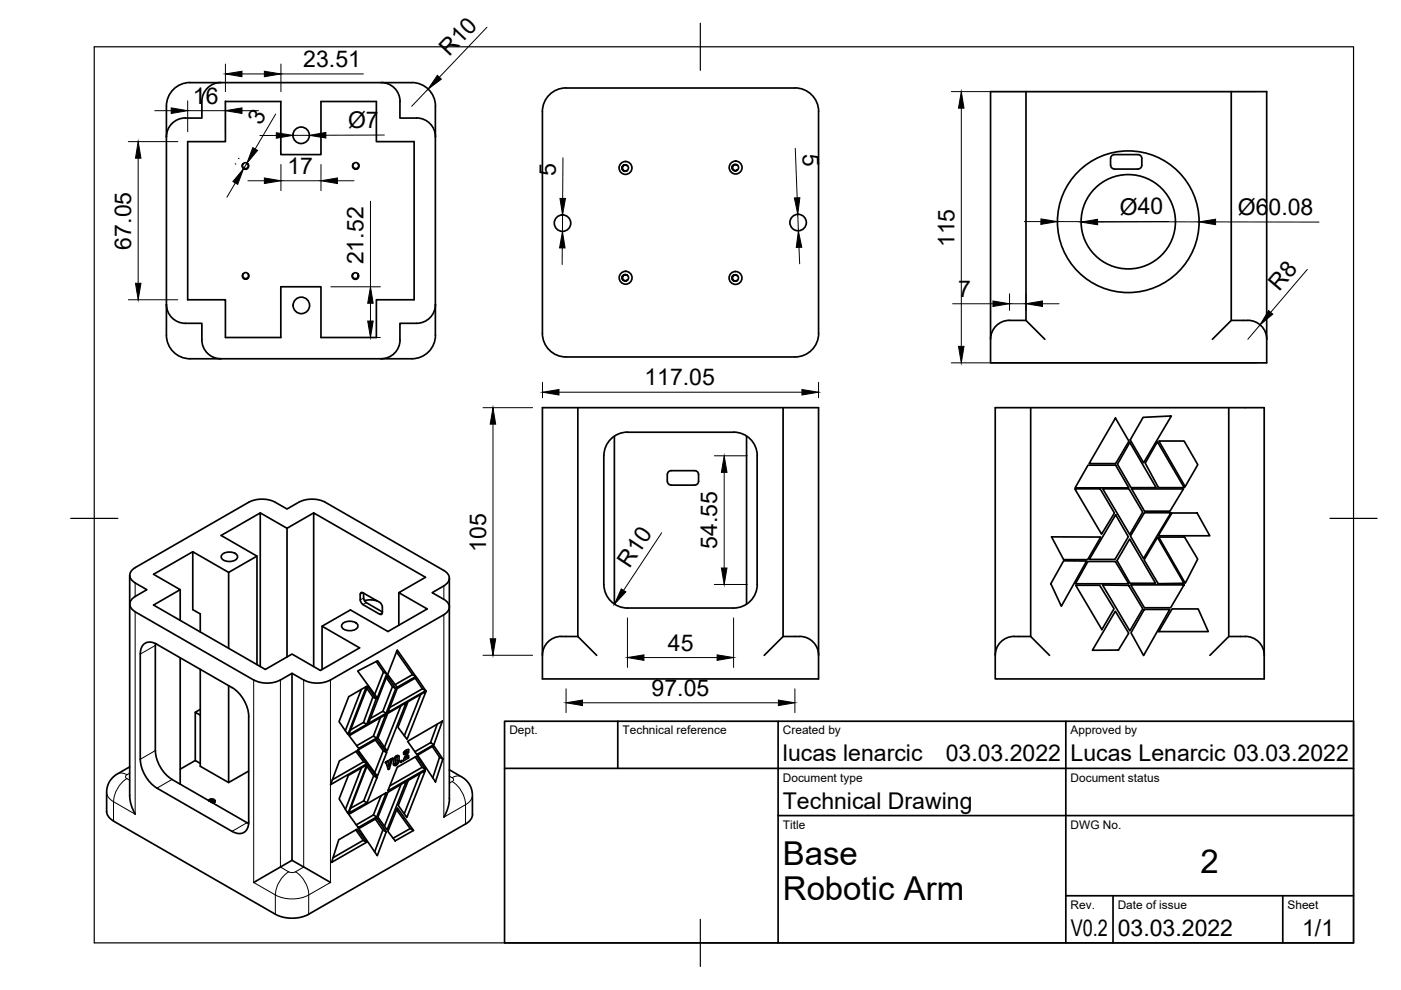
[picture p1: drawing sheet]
<svg xmlns="http://www.w3.org/2000/svg" width="297mm" height="210mm" viewBox="0 0 297 210" stroke-linecap="round" stroke-linejoin="round" font-family="sans-serif">
<!-- layer: Sichtbar -->
<g fill="none" stroke="#000" stroke-width=".36">
<path d="M40.3 17.5h47M40.3 17.5a5 5 0 0 0-5 5v48.6a5 5 0 0 0 5 5h47a5 5 0 0 0 5-5M46.8 17.5a4 4 0 0 0-4 4v3.5h-3.5a4 4 0 0 0-4 4M80.8 17.5a4 4 0 0 1 4 4v3.5h3.5a4 4 0 0 1 4 4M87.3 17.5a5 5 0 0 1 5 5M210 19.4h58.6v57.5h-58.6zM217.5 19.4v48.5l4 4M261 19.4v48.5M47.8 21.5h11.7v11.3h8.6v-11.3h11.7v8.5h8v33.6h-8v8h-11.7v-10.8h-8.6v10.8h-11.7v-8h-8v-33.6h8zM51.6 34.7l.4-.2 .5 .2M52.5 34.7l.2 .7-.5 .5M52.5 34.7l.1 .6-.4 .4h-.4l-.3-.2-.1-.5 .1-.3-.1 .3v.4l.2 .4 .6 .1"/>
<path d="M75 34.7l.4-.2 .5 .2M75.2 35.8h.5l.3-.2 .1-.5-.2-.4 .1 .7-.5 .3-.5-.2-.2-.3 .2-.5-.1 .1-.1 .6 .4 .4M92.3 22.5v48.6M132 35.2l.5-.3 .5 .2h-.7l-.3 .3v.4l.4 .4 .6-.1-.4 .2-.5-.2-.3-.5zM133 35.1l.2 .5-.2 .5M155.2 35.3v.5l.3 .3 .4 .1 .5-.2-.6 .1-.5-.5 .3-.6 .5-.1 .3 .2-.2-.2h-.6l-.4 .4M156.4 35l.2 .5-.2 .5M173.5 23.7v47M173.6 23.6a5 5 0 0 0-5-5l-48.6 .1a5 5 0 0 0-5 4.9v47.1M235.5 33.6v1.4M235.5 35a.79 .79 0 0 0 .8 .8M236.3 32.8h5a.79 .79 0 0 1 .8 .8"/>
<path d="M236.3 32.8a.79 .79 0 0 0-.8 .8M242.1 33.6v1.4a.79 .79 0 0 1-.8 .8h-5M51.6 58.1l-.1 .6 .5 .4 .6-.2 .1-.4-.1-.4 .2 .5-.2 .4-.5 .2-.5-.2-.2-.4zM51.6 58l.5-.2 .5 .2M74.9 58l.5-.2 .4 .2M75.6 59.2h-.5l-.3-.3-.1-.4 .2-.5-.2 .6 .5 .5 .4-.1 .3-.2v-.7l.1 .7-.5 .4M132 58.5l.5-.3 .5 .2-.5-.1-.4 .2-.1 .3 .3 .6h.7l-.3 .2-.6-.1-.2-.6zM133 58.4l.3 .5-.3 .5M155.4 58.5l.3-.2 .7 .2-.7-.2-.4 .5 .3 .7 .3 .1 .4-.1-.6 .1-.4-.3-.1-.4zM156.4 58.5l.2 .4-.2 .5M35.3 64.5a4 4 0 0 0 4 4.1h3.5v3.5M42.8 72.1a4 4 0 0 0 4 4"/>
<path d="M84.8 72.1a4 4 0 0 1-4 4M92.3 64.5a4 4 0 0 1-4 4.1h-3.5v3.5M115 70.7a5 5 0 0 0 5 5h48.6a5 5 0 0 0 5-5M214 67.9h3.5M214 67.9a4 4 0 0 0-4 4M264.6 67.9h-3.6l-4 4M264.6 67.9a4 4 0 0 1 4 4M115 86.4h58.5v57.5h-58.5zM122.5 86.4v48.6M128 96.6v27.3M130.3 92.5v35.6M142.3 99.8h5a.79 .79 0 0 1 .8 .8v1.5a.79 .79 0 0 1-.8 .7"/>
<path d="M142.3 99.8a.79 .79 0 0 0-.8 .8M155.5 91.6h-22.5a5 5 0 0 0-5 5M155.5 91.6a5 5 0 0 1 5 5v27.3a5 5 0 0 1-5 5M158.3 92.5v35.6M166 86.4v48.6l-4 4M211 86.4h57v57.5h-57zM218.5 86.4v48.6M230.7 98.6h5.8l2.8 4.8h-11.4zM236.5 88.6l2.9 4.9-2.9 4.8h-5.6zM239.5 93.8l5.6 9.6h-5.3l-2.9-5zM242.4 88.5l5.9-.3-5.8 9.9-2.9-4.8zM245.4 93.7l5.7 9.7h-5.5l-2.8-5.2z"/>
<path d="M245.7 93.5h5.4l2.9 5-2.7 4.7zM260.5 86.4v48.6M40.9 117l-8.3 4.8 5.6 3.2-5.6 3.3 23.7 13.6 5.6-3.2 6 3.4 8.3-4.7-7.9-4.6M47.1 117.6a2.28 2.28 0 0 1 3.3 .3 1.51 1.51 0 0 1-2 1.1 1.33 1.33 0 0 1-1.5-1.1zM52.7 106.5l-24 13.8a1.73 1.73 0 0 0-1.2 1.7 1.73 1.73 0 0 0 1.2 1.6l2.4 1.4-2.4 1.5a1.72 1.72 0 0 0-1.2 1.6 1.72 1.72 0 0 0 1.2 1.6l25.1 14.5a6.4 6.4 0 0 0 5.7 0l2.4-1.4a8.9 8.9 0 0 0 5.3 2 5.8 5.8 0 0 0 2.9-.6l24-13.9a1.73 1.73 0 0 0 1.2-1.6 1.73 1.73 0 0 0-1.2-1.6l-2.5-1.4 2.5-1.5M52.7 106.5a6.2 6.2 0 0 1 5.7 0l2.5 1.4 2.4-1.4M54.5 117.9l-6 3.5v16M55.2 108.7l5.7 3.3 5.6-3.3M60.9 112v27.3M63.3 106.5a6.2 6.2 0 0 1 5.7 0l25.1 14.5a1.72 1.72 0 0 1 1.2 1.6 1.72 1.72 0 0 1-1.2 1.6M141.5 100.6v1.5M141.5 102a.79 .79 0 0 0 .8 .8"/>
<path d="M142.3 102.9h5M222.9 113.8l10.5 .1-2.8 4.8h-5.1zM225.5 118.9h4.9l-5.4 9.6-2.2-4.7zM227.9 103.6h5.4l3 5.2-2.7 4.5zM230.7 119.1h5.8l2.8 4.7h-11.3zM233.8 103.6h5.6l2.9 5-2.8 4.7zM236.5 109.1l2.7 4.7-2.8 4.8h-5.5zM239.5 114.3l5.5 9.4h-5.4l-2.8-4.8zM239.9 103.7h11l-2.8 4.7h-5.4zM242.6 108.7h5.7l-5.9 9.7-2.7-4.7zM245.4 113.9l5.6 9.8-5.4 .1-3-5.1zM245.7 113.9h5.4l2.8 4.6-2.6 5.2z"/>
<path d="M248.5 108.8h5.3l2.7 4.8h-10.9zM27.5 122v46.7l.4 2.2 .8 1.7M32.9 136.9v22.2M33 136.4l-.1 .4M33.3 136.6l15.9 9.2a7.8 7.8 0 0 1 3.5 6.1v22.3a2.15 2.15 0 0 1-1 2.3 2.15 2.15 0 0 1-2.5-.2M33.3 136.6a2.16 2.16 0 0 0-2.5-.2 2.16 2.16 0 0 0-1.1 2.3v22.3a7.9 7.9 0 0 0 3.6 6.1l15.9 9.2M38.2 125v6.5M38.2 139.5v26.8M48.5 121.4l-7.6-4.4v12.3l1.6 .9v3.8M72.6 132.3a2.28 2.28 0 0 1 3.3 .3 1.51 1.51 0 0 1-2 1.1 1.33 1.33 0 0 1-1.5-1.1zM76.6 125.6l.3 .1 3.8 2.2a2.14 2.14 0 0 1 .4 2l-.2 .4-.4-.1-3.8-2.2a2.12 2.12 0 0 1-.3-2zM77.1 125.8v1"/>
<path d="M77.1 126.8l.2 .5 .4 .5M77.3 127.4l1.3-.2 1.4 .2M77.7 127.8l3.4 1.9M84.1 138.2l3.4 4.8M84.2 137.8l4 5.6-4 2.3-2-2.7zM84.6 125.7v6.9M95.3 122.6v46.7M115 138.9a4.2 4.2 0 0 1 5-3.9h2.5l4 4M128 123.9a5 5 0 0 0 5 5h22.5M166 135h2.8a4.1 4.1 0 0 1 4.8 3.9M215 135h3.5l4 4M215 134.9a4 4 0 0 0-4 4"/>
<path d="M228.1 124.1h5.1l3 5-2.6 4.4zM233.8 124l5.5 .1 3 5-2.8 4.7zM236.5 129.6l2.8 4.7-2.2 3.5-5.5 .1zM239.7 124h11.3l-2.8 4.9h-5.6zM242.6 129.2h5.4l-5.5 9.8-2.7-4.8zM248.5 129.1h5.5l2.2 4.8h-10.5zM264 135h-3.5l-4 4M264 134.9a4 4 0 0 1 4.1 4M32.9 159.1a7.9 7.9 0 0 0 3.6 6.2l16.2 9.3M42.5 141.9v20.6l6 3.4 4.2-2.4M42.5 151.6l-1.1-.6v10.2M42.5 150.4l-1.1 .6"/>
<path d="M48.5 145.4v20.5M54.5 140.9v-23l-7.6-4.4 8.3-4.8v32.6M61.9 142.8v39.6l8.2 4.7M66.5 141.3v-32.6l23.7 13.7-5.6 3.3 6 3.4-8.3 4.8-8-4.6-6 3.5v9.1M73.9 147.7l3.8-2.2-3.9 10.2-1.9-2.7zM74 156l7.8-4.5-1.9 5-3.8 2.2zM75.5 159.3l1.6 2.2M75.8 142.3l4.3-2.2 1.9 2.8-2 5.1zM75.9 159l4-2.3 2.1 2.9-2 5zM76.6 146.2l-3.4 8.7M77.8 153.6l-.7-.4-2.8 1.6M77.8 145.9l1.3 1.9"/>
<path d="M77.9 145.5l1.9 2.7-2 5.4-3.9 2.2zM79.2 156.1l-3.6 2M79.6 156.9l1.7 2.3M79.8 148.2l-.7-.4-2 5.4M79.8 140.2l1.5 2.3M80.7 152.2l-1.5 3.9 .7 .4M81.9 151.2l-.7-.4-2.7 1.6M81.9 143.7l1.3 1.9M82 159.6l-.7-.4-1.9 4.6M82 142.9l-.7-.4-1.9 4.7M82.1 143.3l1.8 2.7-2 5.2-3.8 2.2zM82.2 151.3l3.9-2.3-4 10.2-2-2.7z"/>
<path d="M83.9 146l-.7-.4-2 5.2M84.2 146l4.1-2.4 2 2.8-8.1 4.7zM85 149.7l-3.5 8.7M85.7 159.4l.2 .1v.3M85.9 159.2l.2 .2v.4M86 159.1l.6 .4-.6 1.2M86.2 159.8l-.7 1.5 1.1-.6-.3-.2M86.2 159.3l-.3 .2M86.4 157.2l7.4-4.3-1.8 5-3.6 2.1zM86.5 148.8l3.8-2.2-4 10.2-1.9-2.6zM86.6 158.9v.6M86.7 158.9a1.05 1.05 0 0 0-1.1 1l.3-.1-.3-.2"/>
<path d="M88 143.8l1.6 2.2M88.2 143.4l-.7-.4-3.7 2.2M89.2 147.2l-3.5 8.8M90.3 146.4l-.7-.4-7 4M91.3 157.5l-3.3 1.9M91.7 158.3l1.5 2.2M92.7 153.5l-1.4 4 .7 .4M22.6 172a2.47 2.47 0 0 0 1.5 2.1l34.3 19.7a7.8 7.8 0 0 0 7 0l33.3-19.1a2.6 2.6 0 0 0 1.5-2M27.5 162.6l-3.3 2a4.4 4.4 0 0 0-1.6 3.4v4M42.5 161.9l-1.1-.7-3.2 1.9M44.3 169.6l.8-.2 .4 .2v.2M44.4 169.8l.5-.2 .7 .3"/>
<path d="M44.4 169.8l.6-.2 .6 .4M44.4 169.8h-.1M44.5 169.9l.5-.1 .5 .2M44.5 169.9h.6l.4 .1M44.7 170l.7 .1M44.7 169.9h.4M44.7 169.7h.4M45.1 170.1h-.3l.6 .1M45.4 169.5h-.8l-.4 .2M45.5 170h.1M45.6 169.8v.2l-.5 .2M71.8 178l3.9-2.2 2 2.8-7.4 4.3z"/>
<path d="M72 161.3l3.7-2.1 2.1 2.7-7.7 4.5zM73.9 164.4l3.8-2.2-3.9 10.3-1.9-3.1zM73.9 172.7l8-4.6-2 5.1-4 2.3zM75.4 176l1.6 2.2M76.1 175.7l3.8-2.2 2 2.9-1.9 5zM76.6 162.8l-3.4 8.8M77.1 169.8l-2.8 1.6M77.7 178.6l-.7-.4-6.4 3.7M77.8 162.5l1.4 2M77.8 161.9l-.7-.4-6.6 3.8M77.9 162.1l2 2.8-2.1 5.3-3.9 2.2zM79.6 173.7l1.6 2.3"/>
<path d="M79.9 173.2l-.7-.4-3.7 2.1M79.9 164.9l-.7-.4-2.1 5.3 .7 .4M80.8 168.7l-1.6 4.1M81.9 161.7l.4 1.4 .2-.1-.3-.2M81.9 176.4l-.7-.4-1.8 4.6M82.1 161.4l.4 1.1M82.3 161.3l.1 .1-.2 .1M82.3 168l3.8-2.4-4 10.4-2-2.8zM82.4 161.4v-.2l-.7 .4v.2l.2-.1-.2-.1M82.9 161.1l-.4 1.4-.5-.3M83 160.9h.2l-.7 2.1M83.2 160.8l.1 .1h-.1"/>
<path d="M83.3 160.9v-.2l-.6 .3v.2l.2-.1-.2-.1M83.4 161.1l.2 1.2a.97 .97 0 0 0 1-.9M83.4 161.9l.4 .2M83.8 162l.1 .1M84 160.3l.1 .1M84.1 160.4l-.3 .3v1.4M84.1 171.7l2.9 4M84.1 160.4l.1 1.4-.3 .3M84.2 162.7l4.1-2.4 1.9 2.8-8 4.6zM84.2 171.3l3.5 4.8-3.9 2.2-1.6-2zM84.3 160.2l.3 .2v1l-.4-.2M84.6 160.3a.8 .8 0 0 0-1.2 .8"/>
<path d="M85 166.3l-3.5 8.9M85.1 161.2l.1 .1-.2 .4zM85.8 160.6l.2 .1 .6-.5v.5M86.6 165.5l3.6-2.1-3.9 9.9-1.9-2.5zM87.7 176.1l-.7-.4-3.7 2M88 160.5l1.5 2.2M88.5 160.1l3.5-2 1.9 2.8-1.6 4.9zM89 164l-3.3 8.5M90.2 163.1l-.7-.4-6.9 3.9M93.9 160.9l-.7-.4-1.4 4.4M95.3 163.2l3.2 2a4.3 4.3 0 0 1 1.7 3.4v4.1M95.3 169.3l-.4 2.2-.8 1.8"/>
<path d="M61.9 182.4l-8.1 4.7"/>
<circle cx="63.8" cy="28.7" r="1.75"/>
<circle cx="132.6" cy="35.6" r="1.37"/>
<circle cx="156" cy="35.5" r="1.37"/>
<circle cx="119.3" cy="47.3" r="1.75"/>
<circle cx="132.6" cy="58.9" r="1.37"/>
<circle cx="155.9" cy="58.9" r="1.37"/>
<circle cx="169.2" cy="47.2" r="1.75"/>
<circle cx="239.2" cy="47" r="10"/>
<circle cx="239.2" cy="47" r="15"/>
<circle cx="63.9" cy="64.8" r="1.75"/>
</g>
<!-- layer: Sichtbar schmal -->
<g fill="none" stroke="#000" stroke-width=".21">
<path d="M28.7 129.7v42.9l-4.6-2.6v4.1M28.7 123.6v2.9M32.9 136.9l-3.2 1.8M76.9 125.7l-.5 .3M77.1 126.8l-.7 .4M77.7 127.8l-.8 .4M81.1 129.9l-.6 .3M94.1 130.3v43l4.6-2.7v4.1M94.1 124.2v2.9M32.9 159.1l-3.2 1.9M53.8 144.2v42.9l4.6 2.7M59.5 144.2v39.6l1.7 1.1"/>
<path d="M64.4 144.2v39.6l-1.8 1.1M70.1 144.2v42.9l-4.7 2.7v4M24.9 164.1a1.94 1.94 0 0 1 2 .2M26.9 164.3l-.2 .2v.4l.8 .5M26.9 165.1a6.2 6.2 0 0 0-2.8 4.9 2.5 2.5 0 0 1-1.5-2.1M27.5 163.9l-.6 .4M36.5 165.3l-3.2 1.8M52.4 174.4l-3.2 1.9M83.4 161.9l.4 .2M83.7 160.6l.1 .1M83.8 160.5h.1M83.9 160.3l.2 .1"/>
<path d="M95.3 164.6l.6 .3M95.9 165.7l-.6 .3M95.9 165.7a6.2 6.2 0 0 1 2.8 4.9 2.5 2.5 0 0 0 1.5-2M95.9 164.9l.3 .4-.3 .4M97.9 164.7a1.94 1.94 0 0 0-2 .2M58.4 189.8v4M58.4 189.7a6.2 6.2 0 0 1 2.8-4.9 1.58 1.58 0 0 0 1.4 0 6.2 6.2 0 0 1 2.9 4.9 7.7 7.7 0 0 1-7.1 .1"/>
</g>
<!-- layer: Border -->
<path d="M20 9.9h267v190h-267zM148.5 4.9v10M15 109.9h10M282 109.9h10M148.5 194.9v10" fill="none" stroke="#000" stroke-width=".25"/>
<!-- layer: TitleBlock -->
<path d="M107 152.9h180v47h-180zM131 152.9v10M165 152.9v47M226 152.9v47M107 162.9h180M165 172.9h122M226 189.9h61M236 189.9v10M272 189.9v10" fill="none" stroke="#000" stroke-width=".36"/>
<!-- layer: Dimensions -->
<g fill="none" stroke="#000" stroke-width=".21">
<path d="M47.8 13.6v5.8M51.3 15.7h4.7M59.6 13.6v5.8M59.6 15.7h17.4M90.7 18.9l-3.4 3.6M103.3 5.8l-10.1 10.6M201.7 19.4h64.7M27.2 30h10.5M29.3 33.5v26.6M32.8 23.5h3.5M39.8 21.4v6.5M39.8 23.5h8"/>
<path d="M47.8 21.4v6.5M49.8 34.7l.2 .1M49.9 38.8l-1.8 3M50.5 33.6h.2M51.3 23.5h3.5M52.3 34.6l-.7 1.2M52.6 38.3h3.4M58.4 24.2l-4.3 7.4M58.6 28.7h-3.5M59.6 34.9v5.5M59.6 38.3h8.5M62.1 28.7h3.5"/>
<path d="M68.1 34.9v5.5M71.5 38.3h3.6M81.5 28.6l-12.4 .1M119.4 33.5l-.1 8.6M168.6 31.4l.4 10.5M203.8 22.9v50.5M78.5 42.7v18.1M119.2 52.6v3.5M119.3 45.6v3.5M169.1 45.5l.2 3.5M169.4 52.4l.1 3.5M217.2 47h3.5"/>
<path d="M224.2 47h30M247.8 47l-15.1 .1M257.7 47l22 .1M277.2 57.1l-7.8 9.1M27.2 63.6h10.5M70.1 71.6h10.5M70.1 60.8h10.5M78.5 64.3v3.8M201.7 76.9h64.7M202 64.4h8.5M214 62.3v3.5M214 64.4h3.5"/>
<path d="M217.5 62.3v3.5M221 64.4h3.5M267.1 68.9l-2.5 3M102.4 86.4h10.5M104.5 89.9v45.5M115 81.1v3.2M118.5 83.2h51.5M151.4 96.6h7M173.5 81.1v3.2M140.3 113l-8.1 12.2M153.5 100.2v20.2M102.4 138.9h10.5"/>
<path d="M133 131v10.5M136.5 139.4h15.5M151.4 123.9h7M155.5 131v10.5M120 146v5.1M123.5 149h41.5M168.5 146v5.1"/>
</g>
<g fill="#000" stroke="#000" stroke-width=".21">
<path d="M47.8 15.7l3.5-.6v1.2zM56 15.1l3.6 .6-3.6 .6zM92.7 16l.9 .8-2.9 2.1zM29.3 30l.6 3.5h-1.2zM36.3 22.9l3.5 .6-3.5 .6zM51.6 35.8l-1.2 3.3-1-.6zM47.8 23.5l3.5-.6v1.2zM53.6 31.3l1 .6-2.3 2.7zM56 37.7l3.6 .6-3.6 .6zM58.6 28.1l3.5 .6-3.5 .6zM65.6 28.7l3.5-.6v1.2zM68.1 38.3l3.4-.6v1.2z"/>
<path d="M203.8 19.4l.6 3.5h-1.2zM119.3 49.1l.5 3.5h-1.2zM118.7 42.1h1.2l-.6 3.5zM168.4 42l1.2-.1-.5 3.6zM169.3 49l.7 3.4-1.2 .1zM220.7 46.4l3.5 .6-3.5 .6zM229.2 47.1l3.5-.6v1.2zM254.2 47l3.5-.5v1.1zM28.7 60.1h1.2l-.6 3.5zM78 68.1h1.1l-.6 3.5zM78.5 60.8l.6 3.5h-1.1zM203.2 73.4h1.2l-.6 3.5z"/>
<path d="M210.5 63.8l3.5 .6-3.5 .6zM217.5 64.4l3.5-.6v1.2zM269 65.8l.9 .8-2.8 2.3zM104.5 86.4l.6 3.5h-1.2zM115 83.2l3.5-.6v1.1zM170 82.6l3.5 .6-3.5 .5zM153.5 96.6l.6 3.6h-1.1zM103.9 135.4h1.2l-.6 3.5zM131.7 124.9l1 .6-2.4 2.6zM133 139.4l3.5-.6v1.2zM152 138.8l3.5 .6-3.5 .6zM153 120.4h1.1l-.6 3.5z"/>
<path d="M120 149l3.5-.6v1.2zM165 148.4l3.5 .6-3.5 .6z"/>
</g>
<g font-size="7">
<text x="166" y="183.4">Base</text>
<text x="254.5" y="185.2">2</text>
<text x="166" y="190.9">Robotic Arm</text>
</g>
<g font-size="4.9">
<text x="64.3" y="14.2">23.51</text>
<text x="95.2" y="12.1" transform="rotate(-46 95.2 12.1)">R10</text>
<text x="40.9" y="22">16</text>
<text x="55.2" y="26.8" transform="rotate(-59 55.2 26.8)">3</text>
<text x="73.8" y="27.1">Ø7</text>
<text x="170.1" y="32.6" transform="rotate(88 170.1 32.6)">5</text>
<text x="60.9" y="36.9">17</text>
<text x="117.9" y="37.4" transform="rotate(-90 117.9 37.4)">5</text>
<text x="237.4" y="45.5" transform="rotate(-1 237.4 45.5)">Ø40</text>
<text x="262.4" y="45.5">Ø60.08</text>
<text x="27.8" y="52.9" transform="rotate(-90 27.8 52.9)">67.05</text>
<text x="202.4" y="52.4" transform="rotate(-90 202.4 52.4)">115</text>
<text x="77.1" y="56" transform="rotate(-90 77.1 56)">21.52</text>
<text x="203.1" y="63">7</text>
<text x="271.2" y="61.8" transform="rotate(-50 271.2 61.8)">R8</text>
<text x="136.6" y="81.7">117.05</text>
<text x="103.1" y="116.9" transform="rotate(-90 103.1 116.9)">105</text>
<text x="152.1" y="116.4" transform="rotate(-90 152.1 116.4)">54.55</text>
<text x="133.5" y="120.6" transform="rotate(-56 133.5 120.6)">R10</text>
<text x="141.6" y="138">45</text>
<text x="138.2" y="147.5">97.05</text>
<text x="166" y="161.4">lucas lenarcic</text>
<text x="200.5" y="161.4">03.03.2022</text>
<text x="227" y="161.4">Lucas Lenarcic 03.03.2022</text>
<text x="166" y="171.4">Technical Drawing</text>
<text x="227" y="198.6">V0.2</text>
<text x="237" y="198.4">03.03.2022</text>
<text x="276.1" y="198.6">1/1</text>
</g>
<g font-size="2.5">
<text x="108" y="155.7">Dept.</text>
<text x="132" y="155.7">Technical reference</text>
<text x="166" y="155.7">Created by</text>
<text x="227" y="155.7">Approved by</text>
<text x="166" y="165.7">Document type</text>
<text x="227" y="165.7">Document status</text>
<text x="166" y="175.7">Title</text>
<text x="227" y="175.7">DWG No.</text>
<text x="227" y="192.7">Rev.</text>
<text x="237" y="192.7">Date of issue</text>
<text x="273" y="192.7">Sheet</text>
</g>
</svg>
